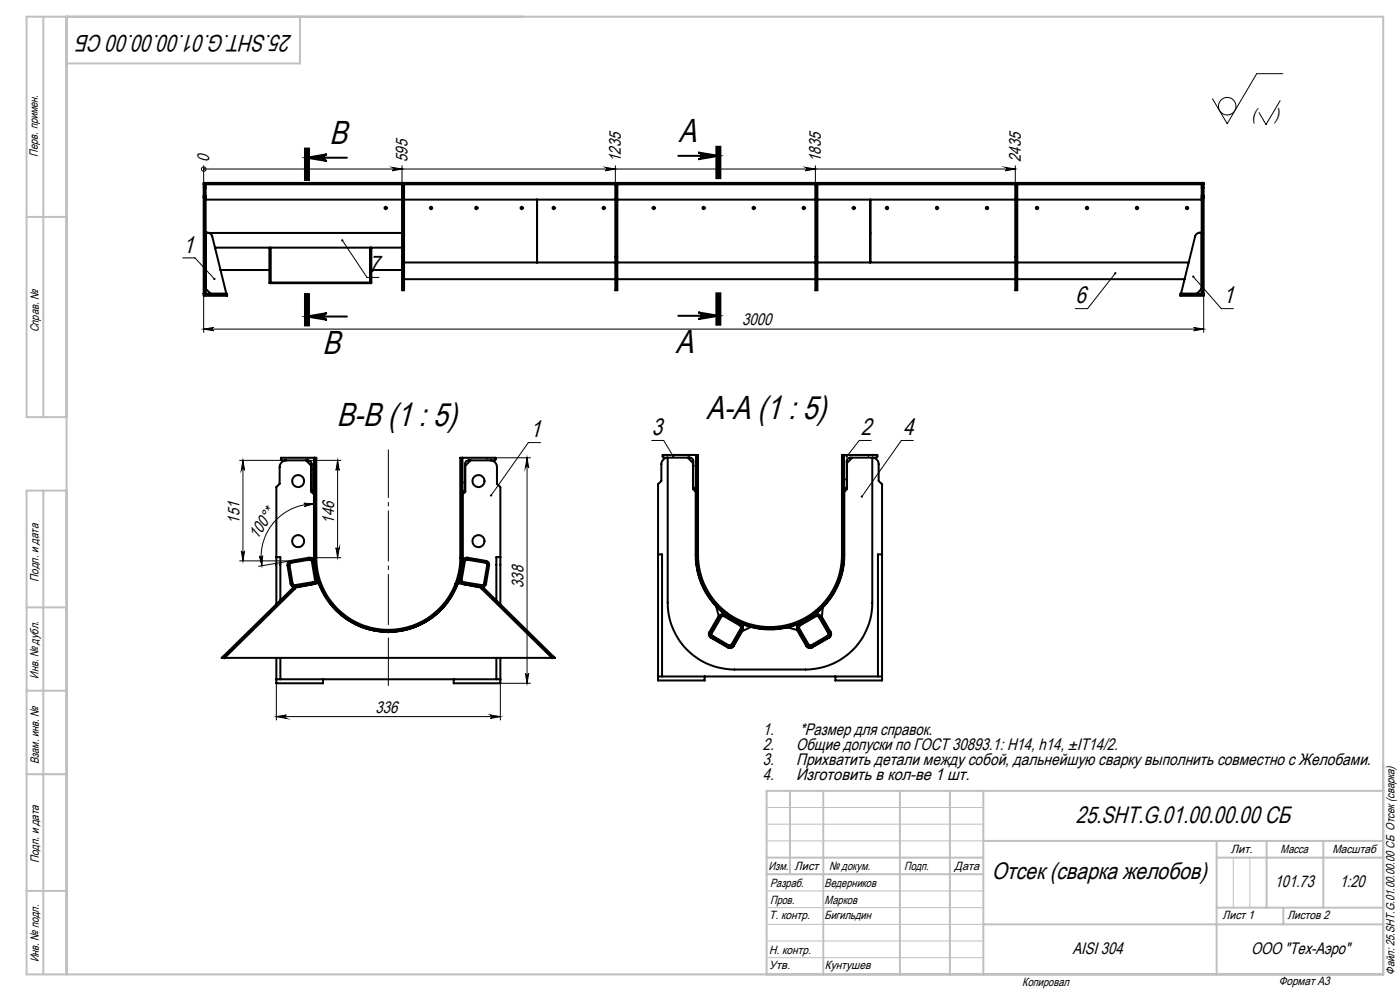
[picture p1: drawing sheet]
<svg xmlns="http://www.w3.org/2000/svg" width="420mm" height="297mm" viewBox="0 0 420 297" stroke-linecap="round" stroke-linejoin="round" font-family="sans-serif">
<g fill="none" stroke="#000" stroke-width=".6">
<path d="M61.1 55.2v-.4h300v.4M61.1 55.2v33.4h7v-.6h-7M61.1 55.2h300M61.1 59.2h.6M61.1 58.7h.6M61.7 55.2v32.8M61.7 59.8h58.9M92.1 47.3h12M120.6 55.2v31.8h.6v-31.8M121.2 59.8h63.4M161.1 59.8v18.9M184.6 55.2v31.8h.6v-31.8"/>
<path d="M185.2 59.8h59.4M203.5 46.7h12M244.6 55.2v31.8h.6v-31.8M245.2 59.8h59.4M261.1 59.8v18.9M304.6 55.2v31.8h.6v-31.8M305.2 59.8h55.3M360.5 55.2v32.8M360.5 59.2h.6M360.5 58.7h.6M361.1 55.2v33.4h-7v-.6h7M61.7 69.7a1.64 1.64 0 0 1 2 1.2l4.2 17.1"/>
<path d="M62.7 69.8h57.9M64.5 74.2h56.1M80.8 74.4h.3M80.8 74.2v10.6h.3M81.1 74.2v10.7h30v-10.7M111.1 74.4h.3M111.4 74.2v10.6h-.3M121.2 78.7h63.4M185.2 78.7h59.4M245.2 78.7h59.4M305.2 78.7h51.4M360.5 69.7a1.64 1.64 0 0 0-2 1.2l-4.2 17.1"/>
<path d="M61.7 86.5l1.5 1.5M66.1 80.9h14.7M81.1 84.7h30M92.1 94.9h12M111.4 80.9h9.2M121.2 83.7h63.4M185.2 83.7h59.4M203.5 94.6h12M245.2 83.7h59.4M305.2 83.7h50.2M360.5 86.5l-1.5 1.5M85.9 138a2.05 2.05 0 0 0-2 2v5l-1 1v21"/>
<path d="M91.8 138l1.6 1.6v7.8l.8 .8 .1 20.6M94.3 137.2v30a23.4 23.4 0 0 0 1.5 8M138.7 137.2v30a21.4 21.4 0 0 1-1.5 8M141.2 138l-1.6 1.6v7.8l-.8 .8-.1 20.6M147.1 138a1.99 1.99 0 0 1 2 2v5l1 1v21M206.3 137.2l1.6 1.5v7.8l.8 .9v18.9a22 22 0 0 0 6.1 15.4M208.8 136.3v30a22.2 22.2 0 0 0 22.2 22.2 22.2 22.2 0 0 0 22.2-22.2v-30M255.7 137.2l-1.6 1.5v7.8l-.8 .9v18.9a22.3 22.3 0 0 1-6.5 15.8M94.3 147.2h-.5l-.3-.3v-7.8a1.09 1.09 0 0 0-1.1-1.1h-7.9l-.2-.8h10.6v30a21.2 21.2 0 0 0 1.4 7.8M138.7 147.2h.5l.3-.3v-7.8a1.09 1.09 0 0 1 1.1-1.1h7.9l.2-.8h-10.6v30a21.2 21.2 0 0 1-1.5 7.8M208.8 146.3h-.6l-.2-.3v-7.7a1.08 1.08 0 0 0-1.1-1.1h-7.7l-.4-.3v-.6h10.6v30a21.6 21.6 0 0 0 21.6 21.6 21.6 21.6 0 0 0 21.6-21.6v-30h10.6v.5l-.3 .4h-7.8a1.08 1.08 0 0 0-1.1 1.1v7.7l-.2 .3h-.6M82.9 167v14.1"/>
<path d="M82.9 167h1.2v12.9M86.6 168.4l.4-.3 5.7-1a1.17 1.17 0 0 1 1.4 1l1 5.5a1.23 1.23 0 0 1-1 1.4l-5.5 1a1.23 1.23 0 0 1-1.4-1l-1-5.8zM87 168.9l.3-.2 5.6-1 .4 .1 .3 .4 .9 5.5-.2 .6-6 1.1-.3-.1-.2-.4-1-5.6zM95 173l.5 1.8M95.6 174.8l-7.3 1.4M95.8 175.2a22.2 22.2 0 0 0 20.7 14.2 22.2 22.2 0 0 0 20.7-14.2M96.3 175a21.6 21.6 0 0 0 20.2 13.8 21.6 21.6 0 0 0 20.1-13.8M96.3 175l-.5 .2M136.6 175l.6 .2M137.4 174.8l7.2 1.4M138 173l-.6 1.8M139.2 167.5l1-.4 5.6 1a1.12 1.12 0 0 1 .9 1.4l-.9 5.5a1.22 1.22 0 0 1-1.4 1l-5.5-1a1.23 1.23 0 0 1-1-1.4l1-5.5z"/>
<path d="M139.6 167.9l.5-.2 5.6 1 .3 .2 .2 .5-1 5.5-.2 .4-.4 .1-5.9-1.1-.2-.6zM144.4 176.4l.5-.4 21.2 20.8-.4 .5zM150.1 167h-1.2v12.9M150.1 167v14.1M197.4 166.2v-21.1l1-1v-5a1.99 1.99 0 0 1 1.9-1.9v43.5a20 20 0 0 0 20 20h21.4a20 20 0 0 0 20-20v-43.5a1.93 1.93 0 0 1 1.9 1.9v5l1 1v21.1M197.4 166.2v37.7h14v-1.2M197.4 166.2h1.2v36.5M264.6 166.2v37.7h-14v-1.2M264.6 166.2h-1.2v36.5M66.9 196.8l21.2-20.8 .4 .4-21.2 20.9zM66.9 196.8l-.4 .4h.7M67.3 197.2h98.3"/>
<path d="M82.9 197.2v7.6h14v-1.2M84.1 197.2v6.4M148.9 197.2v6.4M150.1 197.2v7.6h-14v-1.2M166.1 196.8l.4 .4h-.7M214.8 181.7l.8 2.9-2.8 4.8a1.19 1.19 0 0 0 .5 1.7l5.1 3a1.24 1.24 0 0 0 1.7-.5l2.6-4.4 2.6-1.3M214.8 181.7l3.3 2.8M216 184.4l.6-.4 .7 .1 5 2.9a1.21 1.21 0 0 1 .5 1.6l-2.8 4.9a1.14 1.14 0 0 1-1.7 .4l-4.8-2.8a1.16 1.16 0 0 1-.5-1.6zM216.4 184.8l.8-.1 4.8 2.8 .3 .4-.1 .4-2.7 4.8-.5 .4-5.2-2.9-.3-.5zM221.7 186.6l3.6 1.3M225.3 187.9a22.6 22.6 0 0 0 10.9 .1M239.5 187.1l5-2.9a1.19 1.19 0 0 1 1.7 .4l2.8 4.9a1.16 1.16 0 0 1-.5 1.6l-4.8 2.8a1.16 1.16 0 0 1-1.7-.4l-2.9-5.1v-.7z"/>
<path d="M239.8 187.6l5.4-3 .4 .3 2.9 5.2-.3 .5-5.2 2.9-.4-.4-2.9-4.8zM240.3 186.6l-4.1 1.4M246.8 182.1l-.2 2.9 2.6 4.4a1.24 1.24 0 0 1-.5 1.7l-5.1 3a1.24 1.24 0 0 1-1.7-.5l-2.8-4.8-2.9-.8M246.8 182.1l-2.9 2.4M82.9 203.6h67.2M197.4 202.7h67.2"/>
<circle cx="115.7" cy="62.3" r=".35"/>
<circle cx="129.3" cy="62.3" r=".34"/>
<circle cx="142.9" cy="62.3" r=".35"/>
<circle cx="156.5" cy="62.3" r=".34"/>
<circle cx="166.1" cy="62.3" r=".34"/>
<circle cx="181.1" cy="62.3" r=".35"/>
<circle cx="196.1" cy="62.3" r=".35"/>
<circle cx="211.1" cy="62.3" r=".35"/>
<circle cx="226.1" cy="62.3" r=".34"/>
<circle cx="241.1" cy="62.3" r=".34"/>
<circle cx="256.1" cy="62.3" r=".35"/>
<circle cx="266.1" cy="62.3" r=".35"/>
<circle cx="281.1" cy="62.3" r=".34"/>
<circle cx="296.1" cy="62.3" r=".34"/>
<circle cx="311.1" cy="62.3" r=".35"/>
<circle cx="326.1" cy="62.3" r=".35"/>
<circle cx="341.1" cy="62.3" r=".35"/>
<circle cx="356.1" cy="62.3" r=".34"/>
<circle cx="89.4" cy="144.2" r="1.79"/>
<circle cx="143.5" cy="144.2" r="1.8"/>
<circle cx="89.4" cy="162.2" r="1.79"/>
<circle cx="143.5" cy="162.2" r="1.8"/>
</g>
<g fill="none" stroke="#000" stroke-width=".3">
<path d="M384 30.2l-4.2 7.1-2.1-3.5M384.8 22.1h-7.8l-8.8 15-4.5-7.5M61.1 50.7h.1M61.1 49.7v5.5M61.1 50.7h243.5M117.6 50.2l3 .5-3 .5a.51 .51 0 0 0 .5-.5 .51 .51 0 0 0-.5-.5zM120.6 49.7v5.5M181.6 50.2l3 .5-3 .5a.51 .51 0 0 0 .5-.5 .51 .51 0 0 0-.5-.5zM184.6 49.7v5.5M241.6 50.2l3 .5-3 .5a.51 .51 0 0 0 .5-.5 .51 .51 0 0 0-.5-.5zM244.6 49.7v5.5M301.6 50.2l3 .5-3 .5a.51 .51 0 0 0 .5-.5 .51 .51 0 0 0-.5-.5z"/>
<path d="M304.6 49.7v5.5M54.8 77.3h3.7l5.8 6.3M102.7 72l7.4 11.1h3.6M61.1 98.6l3-.5a.49 .49 0 0 0-.5 .5 .49 .49 0 0 0 .5 .5zM61.1 88v11.6M61.1 98.6h300M334.6 81.9l-8.3 10.6h-3.7M358 82.9l8.4 9.6h3.6M358.1 98.1l3 .5-3 .5a.49 .49 0 0 0 .5-.5 .49 .49 0 0 0-.5-.5zM361.1 88v11.6M71.9 138h12.8M72.9 138l.5 3a.49 .49 0 0 0-.5-.5 .49 .49 0 0 0-.5 .5z"/>
<path d="M72.9 138v30.1M92.4 138h9.9M92.6 137.2l-.8 .8M94.9 139.4l-1.4 1.4M101.3 138l.5 3a.49 .49 0 0 0-.5-.5 .49 .49 0 0 0-.5 .5zM101.3 138v29.1M146.5 137.2l-.8 .8M148.7 137.2h10.4M158.1 137.2l.5 3a.49 .49 0 0 0-.5-.5 .49 .49 0 0 0-.5 .5zM158.1 137.2v67.6M162.2 132.6h-3.7l-11.2 15.9M195.5 132h3.6l2.9 4.7"/>
<path d="M207.1 136.3l-.8 .9M209.4 138.6l-1.4 1.3M261 136.3l-.8 .9M261.4 132h-3.6l-3.8 4.8M274 132h-3.6l-11.8 16.8M91.2 150.8l3 .2-2.9 .8a.5 .5 0 0 0 .4-.5 .5 .5 0 0 0-.5-.5zM94.2 151a15.8 15.8 0 0 0-15.6 18.5M94.9 148.4l-.6 .6M94.9 152.9l-.6 .6M138.7 158.5l-.6 .6M138.7 149.5l-.6 .6M139.5 144.2l-1.4 1.4"/>
<path d="M209.4 147.5l-.6 .6M209.4 152l-.6 .6M253.2 157.6l-.6 .6M253.2 148.6l-.6 .6M254 143.3l-1.4 1.4M71.9 168.1h15.3l-9.6 1.6M72.4 165.1a.49 .49 0 0 0 .5 .5 .49 .49 0 0 0 .5-.5l-.5 3zM77.8 166.6a.5 .5 0 0 0 .5 .4 .5 .5 0 0 0 .5-.5l-.2 3zM86.9 169.8l-.5 .6M87.6 173.7l-.5 .5M88.9 167.8l-.7 .7M92.7 167.1h9.6"/>
<path d="M93.8 167.5l-.5 .4M94.9 161.9l-.6 .6M94.9 166.3l-.6 .6M96.1 174.2l-.5 .4M100.8 164.1a.49 .49 0 0 0 .5 .5 .49 .49 0 0 0 .5-.5l-.5 3zM138 172.6l-.8 .9M138.7 162.9l-.6 .6M138.9 171.8l-.8 .7M140.4 174.7l-.5 .5M143 167.6l-.5 .5M146.5 177.6l-.4 .4M146.5 168.6l-.4 .4"/>
<path d="M148.8 179.8l-.5 .4M209.4 161l-.6 .6M209.4 165.5l-.6 .6M210.6 173.3l-.5 .5M211.9 176.5l-.4 .4M252.5 171.8l-.8 .8M253.2 162.1l-.6 .6M153.3 184.3l-.4 .4M155.6 186.5l-.4 .4M160.1 190.9l-.4 .4M162.4 193.1l-.4 .5M215.6 186.3l-1.7 1.6"/>
<path d="M215.7 181.6l-.4 .4M217.6 184.3l-.4 .4M217.9 192.9l-.5 .5M218.1 183.7l-.4 .4M222.9 187.9l-1 1M224 186.8l-.4 .5M227.6 187.7l-.5 .5M237.3 187l-.9 .9M240 188.8l-.4 .4M244.7 184.1l-1.6 1.6M245.7 192l-1.6 1.6M248.7 189.1l-.4 .4"/>
<path d="M82.9 214.8l3-.5a.51 .51 0 0 0-.5 .5 .51 .51 0 0 0 .5 .5zM82.9 203.6v12.2M82.9 214.8h67.2M147.1 214.3l3 .5-3 .5a.51 .51 0 0 0 .5-.5 .51 .51 0 0 0-.5-.5zM150.1 203.6v12.2M150.1 204.8h9M157.6 201.8a.49 .49 0 0 0 .5 .4 .49 .49 0 0 0 .5-.4l-.5 3z"/>
<circle cx="368.2" cy="31.8" r="2.63"/>
<circle cx="61.1" cy="50.7" r=".67"/>
</g>
<g fill="none" stroke="#000" stroke-width=".6" stroke-linecap="butt">
<path d="M91.5 44.2v10M92.1 47.3l6-1.1a1.01 1.01 0 0 0-1 1.1 1.01 1.01 0 0 0 1 1zM92.1 44.2v10M92.7 44.2v10M209.5 45.7l6 1-6 1a1.01 1.01 0 0 0 .9-1 1.01 1.01 0 0 0-.9-1zM214.9 43.7v10M215.5 43.7v10M216.1 43.7v10M91.5 87.8v10M92.1 94.9l6-1.1a1.01 1.01 0 0 0-1 1 1.01 1.01 0 0 0 1 1zM92.1 87.8v10M92.7 87.8v10"/>
<path d="M209.5 93.6l6 1-6 1a1.01 1.01 0 0 0 .9-1 1.01 1.01 0 0 0-.9-1zM214.9 87.6v10M215.5 87.6v10M216.1 87.6v10z"/>
</g>
<path d="M116.5 134.7v70.9" fill="none" stroke="#000" stroke-width=".3" stroke-dasharray="15.2 1.3 1.3 1.3" stroke-dashoffset=".8" stroke-linecap="butt"/>
<path d="M230 242h65M230 247h65M230 252h65M370 257v15M375 257v15M230 277h65M230 272h65M230 267h65M230 287h65M230 282h65" fill="none" stroke="#c0c0c0" stroke-width=".3"/>
<g fill="none" stroke="#c0c0c0" stroke-width=".6">
<path d="M13 5v120M20 5v287M90 5v14h-70M8 65h12M20 125h-12v-120h407v287h-407v-145h12M13 147v145M8 182h12M8 207h12M8 232h12M237 237v25M247 237v55M270 237v55"/>
<path d="M285 237v55M295 237v55M415 237h-185v55M230 257h65M295 252h120M365 252v40M365 257h50M380 252v20M397 252v20M8 267h12M230 262h65M295 277h120"/>
<path d="M365 272h50M385 272v5"/>
</g>
<g fill="#000">
<path d="M92.1 47.3l6-1.1a1.01 1.01 0 0 0-1 1.1 1.01 1.01 0 0 0 1 1zM92.1 94.9l6-1.1a1.01 1.01 0 0 0-1 1 1.01 1.01 0 0 0 1 1z"/>
<path d="M117.6 50.2l3 .5-3 .5a.51 .51 0 0 0 .5-.5 .51 .51 0 0 0-.5-.5zM181.6 50.2l3 .5-3 .5a.51 .51 0 0 0 .5-.5 .51 .51 0 0 0-.5-.5zM241.6 50.2l3 .5-3 .5a.51 .51 0 0 0 .5-.5 .51 .51 0 0 0-.5-.5zM301.6 50.2l3 .5-3 .5a.51 .51 0 0 0 .5-.5 .51 .51 0 0 0-.5-.5z"/>
<path d="M209.5 45.7l6 1-6 1a1.01 1.01 0 0 0 .9-1 1.01 1.01 0 0 0-.9-1zM209.5 93.6l6 1-6 1a1.01 1.01 0 0 0 .9-1 1.01 1.01 0 0 0-.9-1z"/>
<path d="M61.1 98.6l3-.5a.49 .49 0 0 0-.5 .5 .49 .49 0 0 0 .5 .5zM358.1 98.1l3 .5-3 .5a.49 .49 0 0 0 .5-.5 .49 .49 0 0 0-.5-.5z"/>
<path d="M357.8 82.7a.34 .34 0 0 0 0 .5 .34 .34 0 0 0 .5-.2 .34 .34 0 0 0-.5-.4l.2 .3zM64.1 83.4l-.1 .4 .5 .1-.2-.3 .3 .3v-.5zM102.5 71.8a.35 .35 0 0 0-.1 .5 .35 .35 0 0 0 .6-.2 .35 .35 0 0 0-.4-.4l.1 .3zM334.4 81.6a.34 .34 0 0 0-.1 .5 .34 .34 0 0 0 .5 0 .34 .34 0 0 0 0-.5l-.2 .3 .2-.3zM258.3 148.6v.5l.3-.3-.3 .3a.33 .33 0 0 0 .5-.1 .33 .33 0 0 0 0-.4 .33 .33 0 0 0-.5 0zM201.8 136.5l-.1 .4 .4 .1-.1-.3 .2 .3 .1-.4zM253.8 136.6v.5l.2-.3-.2 .3a.34 .34 0 0 0 .5 0 .34 .34 0 0 0-.1-.5 .34 .34 0 0 0-.4 0zM147.1 148.2v.6l.2-.3-.2 .3a.34 .34 0 0 0 .5-.1 .34 .34 0 0 0 0-.5 .34 .34 0 0 0-.5 0z"/>
<path d="M91.2 150.8l3 .2-2.9 .8a.5 .5 0 0 0 .4-.5 .5 .5 0 0 0-.5-.5zM77.8 166.6a.5 .5 0 0 0 .5 .4 .5 .5 0 0 0 .5-.5l-.2 3z"/>
<path d="M100.8 164.1a.49 .49 0 0 0 .5 .5 .49 .49 0 0 0 .5-.5l-.5 3zM101.3 138l.5 3a.49 .49 0 0 0-.5-.5 .49 .49 0 0 0-.5 .5zM157.6 201.8a.49 .49 0 0 0 .5 .4 .49 .49 0 0 0 .5-.4l-.5 3zM158.1 137.2l.5 3a.49 .49 0 0 0-.5-.5 .49 .49 0 0 0-.5 .5zM72.4 165.1a.49 .49 0 0 0 .5 .5 .49 .49 0 0 0 .5-.5l-.5 3zM72.9 138l.5 3a.49 .49 0 0 0-.5-.5 .49 .49 0 0 0-.5 .5z"/>
<path d="M147.1 214.3l3 .5-3 .5a.51 .51 0 0 0 .5-.5 .51 .51 0 0 0-.5-.5zM82.9 214.8l3-.5a.51 .51 0 0 0-.5 .5 .51 .51 0 0 0 .5 .5z"/>
</g>
<g font-size="10">
<text x="98.9" y="43.1">B</text>
<text x="203.5" y="42.6">A</text>
<text x="96.7" y="106">B</text>
<text x="202.7" y="105.9">A</text>
<text x="211.9" y="125.5">A-A (1 : 5)</text>
<text x="101" y="127.7">B-B (1 : 5)</text>
</g>
<g font-size="7.1">
<text x="87.6" y="10.6" transform="rotate(-180 87.6 10.6)">25.SHT.G.01.00.00.00 СБ</text>
<text x="54.9" y="75.7">1</text>
<text x="110.6" y="81.6">7</text>
<text x="322.7" y="90.9">6</text>
<text x="366.9" y="90.9">1</text>
<text x="159.1" y="131">1</text>
<text x="195.5" y="130.4">3</text>
<text x="258.3" y="130.4">2</text>
<text x="271" y="130.4">4</text>
<text x="322.8" y="246.8">25.SHT.G.01.00.00.00 СБ</text>
<text x="297.5" y="263.4">Отсек (сварка желобов)</text>
</g>
<g font-size="5.1">
<text x="375.6" y="36">(</text>
<text x="382.4" y="36">)</text>
</g>
<g font-size="5">
<text x="62.7" y="48.6" transform="rotate(-90 62.7 48.6)">0</text>
<text x="122.2" y="48.6" transform="rotate(-90 122.2 48.6)">595</text>
<text x="186.2" y="48.6" transform="rotate(-90 186.2 48.6)">1235</text>
<text x="246.2" y="48.6" transform="rotate(-90 246.2 48.6)">1835</text>
<text x="306.2" y="48.6" transform="rotate(-90 306.2 48.6)">2435</text>
<text x="222.6" y="97.5">3000</text>
<text x="71.8" y="157" transform="rotate(-90 71.8 157)">151</text>
<text x="77.2" y="162" transform="rotate(-57 77.2 162)">100°*</text>
<text x="100.2" y="157" transform="rotate(-90 100.2 157)">146</text>
<text x="157.1" y="176.2" transform="rotate(-90 157.1 176.2)">338</text>
<text x="112.7" y="213.7">336</text>
<text x="228.8" y="220.3">1.</text>
<text x="239.9" y="220.3">*Размер для справок.</text>
<text x="228.8" y="224.8">2.</text>
<text x="238.8" y="224.8">Общие допуски по ГОСТ 30893.1: Н14, h14, ±IT14/2.</text>
<text x="228.8" y="229.3">3.</text>
<text x="228.8" y="233.8">4.</text>
<text x="238.8" y="229.3">Прихватить детали между собой, дальнейшую сварку выполнить совместно с Желобами.</text>
<text x="238.8" y="233.8">Изготовить в кол-ве 1 шт.</text>
<text x="382.5" y="265.9">101.73</text>
<text x="401.9" y="265.9">1:20</text>
<text x="321.7" y="285.8">AISI 304</text>
<text x="375.3" y="285.8">ООО &quot;Тех-Аэро&quot;</text>
</g>
<g font-size="3.6">
<text x="11.4" y="46.9" transform="rotate(-90 11.4 46.9)">Перв. примен.</text>
<text x="11.6" y="99.6" transform="rotate(-90 11.6 99.6)">Справ. №</text>
<text x="11.5" y="174.4" transform="rotate(-90 11.5 174.4)">Подп. и дата</text>
<text x="11.6" y="203.4" transform="rotate(-90 11.6 203.4)">Инв. № дубл.</text>
<text x="11.6" y="229" transform="rotate(-90 11.6 229)">Взам. инв. №</text>
<text x="369.2" y="255.7">Лит.</text>
<text x="384.2" y="255.7">Масса</text>
<text x="399.7" y="255.7">Масштаб</text>
<text x="11.7" y="258.8" transform="rotate(-90 11.7 258.8)">Подп. и дата</text>
<text x="230.6" y="260.6">Изм.</text>
<text x="238.4" y="260.6">Лист</text>
<text x="248.7" y="260.6">№ докум.</text>
<text x="271.3" y="260.7">Подп.</text>
<text x="286.4" y="260.7">Дата</text>
<text x="231" y="265.7">Разраб.</text>
<text x="247.4" y="265.7">Ведерников</text>
<text x="230.7" y="275.5">Т. контр.</text>
<text x="231" y="270.9">Пров.</text>
<text x="247.4" y="275.5">Бигильдин</text>
<text x="247.4" y="270.9">Марков</text>
<text x="366.8" y="275.5">Лист 1</text>
<text x="386.2" y="275.5">Листов 2</text>
<text x="230.7" y="285.8">Н. контр.</text>
<text x="11.6" y="288.4" transform="rotate(-90 11.6 288.4)">Инв. № подл.</text>
<text x="230.7" y="290.5">Утв.</text>
<text x="247.4" y="290.5">Кунтушев</text>
<text x="418.4" y="292.1" transform="rotate(-90 418.4 292.1)">Файл: 25.SHT.G.01.00.00.00 СБ Отсек (сварка)</text>
<text x="306.7" y="295.4">Копировал</text>
<text x="383.6" y="295.2">Формат A3</text>
</g>
</svg>
